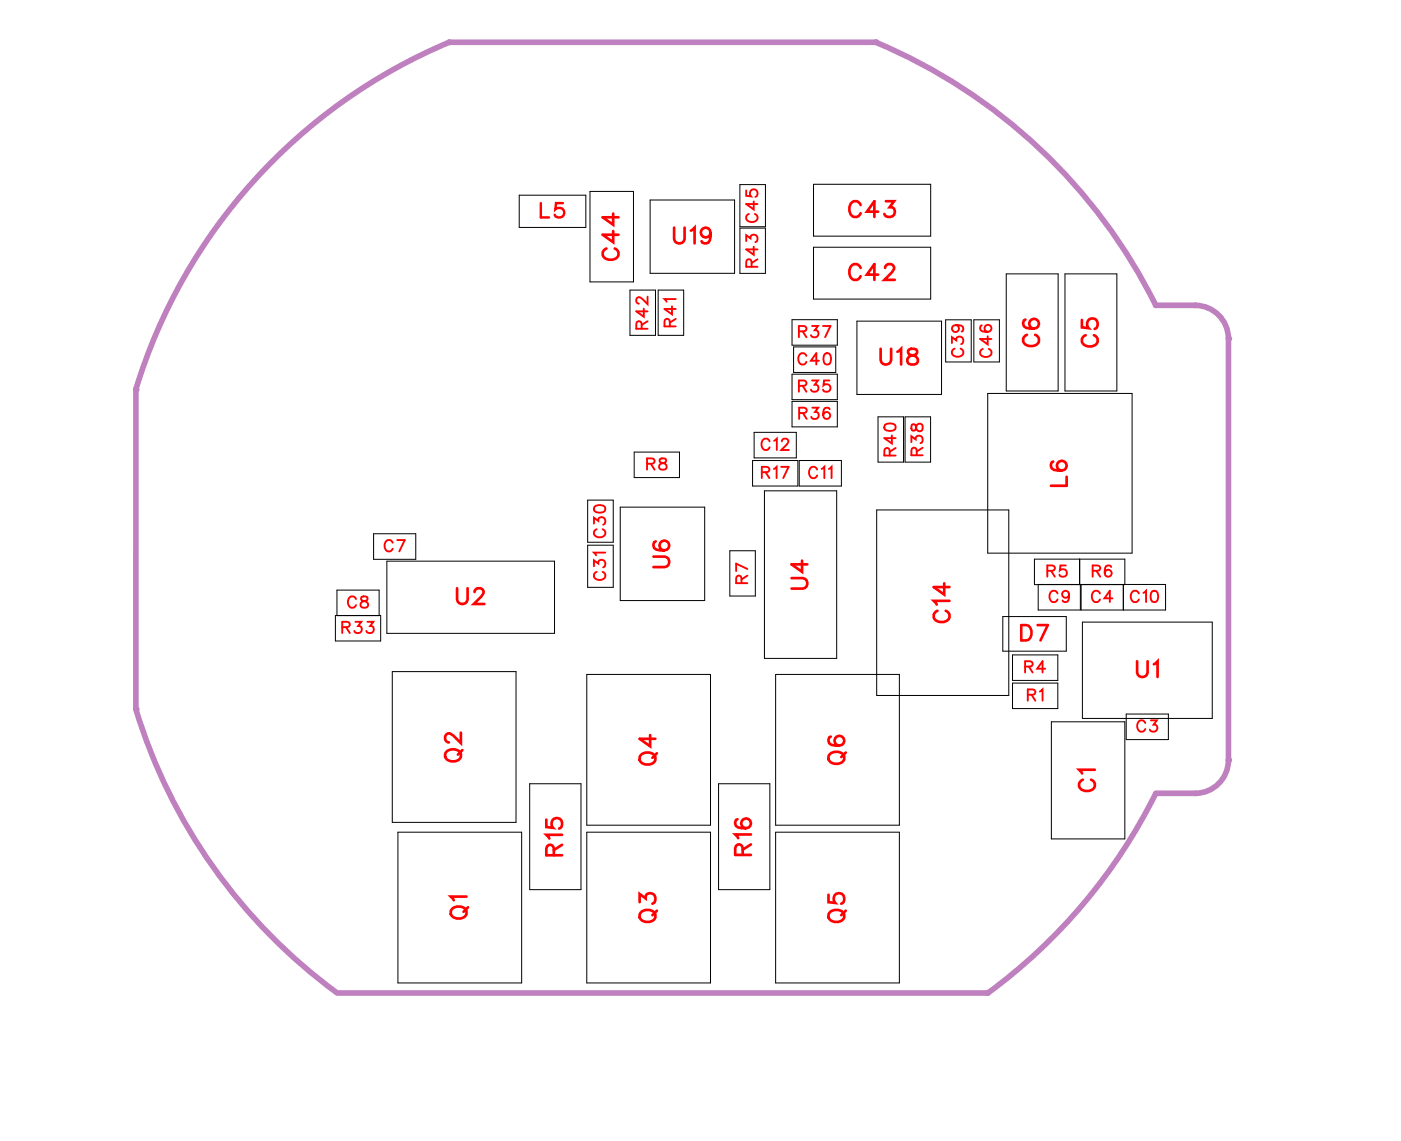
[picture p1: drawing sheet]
<svg xmlns="http://www.w3.org/2000/svg" width="63mm" height="51mm" viewBox="0 0 63 51" stroke-linecap="round" stroke-linejoin="round" font-family="sans-serif">
<g fill="none" stroke="#bf80bf" stroke-width=".25">
<path d="M6.1 17.6h.1M6.1 17.6v14.4M20.2 1.9a24.8 24.8 0 0 0-14.1 15.7M20.2 1.9h.1M20.2 1.9h19.3M39.5 1.9h.1M39.5 1.9a24.8 24.8 0 0 1 12.6 11.9M52.1 13.8h.1M52.1 13.8h1.7M53.8 13.8h.1M53.8 13.8a1.5 1.5 0 0 1 1.5 1.5M55.3 15.3h.1"/>
<path d="M55.3 15.3v19M6.1 32a24.8 24.8 0 0 0 9.1 12.8h29.3a24.7 24.7 0 0 0 7.6-9h1.7M6.1 32h.1M53.8 35.8h.1M55.3 34.3h.1M55.3 34.3a1.5 1.5 0 0 1-1.5 1.5"/>
</g>
<g fill="none" stroke="#000" stroke-width=".05">
<path d="M23.4 8.8h3v1.5h-3zM26.6 8.6h1.9v4.1h-1.9zM28.4 13.1h1.1v2h-1.1zM29.3 9h3.8v3.3h-3.8zM29.7 13.1h1.1v2h-1.1zM33.3 8.3h1.2v1.9h-1.2zM33.3 10.3h1.2v2h-1.2zM34 19.5h1.9v1.1h-1.9zM35.7 14.4h2v1.2h-2zM35.7 16.9h2v1.1h-2zM35.7 18.1h2v1.1h-2zM35.8 15.6h1.9v1.2h-1.9z"/>
<path d="M36.7 8.3h5.2v2.3h-5.2zM36.7 11.1h5.2v2.4h-5.2zM38.6 14.5h3.8v3.3h-3.8zM39.6 18.8h1.1v2h-1.1zM40.8 18.8h1.1v2h-1.1zM42.6 14.4h1.2v1.9h-1.2zM43.9 14.4h1.1v1.9h-1.1zM44.5 17.7h6.5v7.2h-6.5zM45.3 12.3h2.4v5.3h-2.4zM48 12.3h2.3v5.3h-2.3zM15.1 27.7h2.1v1.2h-2.1zM15.2 27.8v-1.2h1.9v1.2"/>
<path d="M16.8 24.1h1.9v1.1h-1.9zM17.4 25.3h7.6v3.3h-7.6zM17.7 30.3h5.5v6.8h-5.5zM17.9 37.5h5.6v6.8h-5.6zM23.9 35.3h2.3v4.8h-2.3zM26.4 37.5h5.6v6.8h-5.6zM26.4 30.4h5.6v6.8h-5.6zM26.5 22.5h1.1v1.9h-1.1zM26.5 24.6h1.1v1.9h-1.1zM27.9 22.9h3.8v4.2h-3.8zM28.6 20.4h2v1.1h-2zM32.4 35.3h2.3v4.8h-2.3z"/>
<path d="M32.9 24.8h1.1v2.1h-1.1zM33.9 20.8h2v1.1h-2zM34.4 22.1h3.3v7.6h-3.3zM34.9 37.5h5.6v6.8h-5.6zM34.9 30.4h5.6v6.8h-5.6zM36 20.8h1.9v1.1h-1.9zM39.5 23h6v8.4h-6zM45.2 27.8h2.8v1.6h-2.8zM45.6 29.5h2.1v1.2h-2.1zM45.6 30.8h2.1v1.1h-2.1zM46.6 25.2h4.1v1.2h-4.1zM46.8 26.3h1.9v1.2h-1.9z"/>
<path d="M47.4 32.5h3.3v5.3h-3.3zM48.6 25.2v1.2M48.7 26.3h3.8v1.2h-3.8zM48.8 28h5.8v4.4h-5.8zM50.6 26.3v1.2M50.7 32.2h1.9v1.1h-1.9z"/>
</g>
<g fill="none" stroke="#f00" stroke-width=".12">
<path d="M27.3 11.2a.26 .26 0 0 0-.1 .3 .26 .26 0 0 0 .2 .2h.2a.26 .26 0 0 0 .3-.2 .26 .26 0 0 0-.2-.3M27.6 10.4v.5l-.4-.3h.7M27.6 9.6v.5l-.4-.3h.7M30.4 10.3v.5l.2 .2 .2-.1v-.6M31.1 10.4l.2-.1v.7M32 10.5a.22 .22 0 0 1-.3 .2 .22 .22 0 0 1-.1-.4 .22 .22 0 0 1 .4 .1v.1a.34 .34 0 0 1-.3 .5l-.1-.1M38.8 12.1a.26 .26 0 0 0-.3-.2 .26 .26 0 0 0-.2 .3v.1a.26 .26 0 0 0 .2 .3 .26 .26 0 0 0 .3-.2M38.8 9.2a.26 .26 0 0 0-.3-.1 .26 .26 0 0 0-.2 .2v.2a.26 .26 0 0 0 .2 .3 .26 .26 0 0 0 .3-.2M39.6 12.4h-.5l.3-.5v.7M39.6 9.5h-.5l.3-.4v.7M39.7 15.7v.5l.2 .2 .2-.1v-.6M39.9 12.1l.1-.2h.1l.2 .1-.1 .3-.4 .3h.5"/>
<path d="M39.9 9.1h.4l-.2 .2a.24 .24 0 0 1 .2 .4 .25 .25 0 0 1-.5-.1M40.4 15.9l.2-.2v.7M41 15.8v.2l.3 .1 .1 .1a.24 .24 0 0 1-.3 .2 .24 .24 0 0 1-.2-.2l.4-.3v-.1zM46.2 14.4h-.1a.35 .35 0 0 0 .3 .5 .35 .35 0 0 0 .4-.3 .22 .22 0 0 0-.2-.2 .22 .22 0 0 0-.2 .2 .22 .22 0 0 0 .2 .2M46.3 15.1a.26 .26 0 0 0-.2 .3 .26 .26 0 0 0 .3 .2h.1a.26 .26 0 0 0 .3-.2 .26 .26 0 0 0-.2-.3M48.7 14.4v.4h.4a.25 .25 0 0 1-.1-.4 .25 .25 0 0 1 .4 .1 .25 .25 0 0 1-.1 .3M48.9 15.1a.26 .26 0 0 0-.2 .3 .26 .26 0 0 0 .3 .2h.2a.26 .26 0 0 0 .3-.2 .26 .26 0 0 0-.2-.3M20.2 33.8a.35 .35 0 0 1 .4 0 .35 .35 0 0 1 .1 .4 .33 .33 0 0 1-.4 .1 .33 .33 0 0 1-.1-.5zM20.6 26.5v.5l.2 .2 .2-.1 .1-.6M20.8 33v.5l-.4-.3-.2-.1-.1 .1v.1l.1 .2M20.8 33.8l-.2 .2M21.4 26.7l.1-.2h.2l.1 .2-.1 .2-.4 .3h.5"/>
<path d="M24.6 36.9v.4h.3a.25 .25 0 0 1 0-.4 .25 .25 0 0 1 .4 .1 .25 .25 0 0 1-.1 .4M25 38.6l-.1-.4-.1-.1-.2 .2v.3h.7M25.3 37.6h-.7l.2 .2M25.3 38.1l-.3 .2M28.9 34a.35 .35 0 0 1 .4-.1 .35 .35 0 0 1 .2 .4 .33 .33 0 0 1-.5 .2 .33 .33 0 0 1-.1-.5zM29.3 33.1v.5l-.5-.3h.7M29.4 25.1h.5l.3 .2-.1 .2-.7 .1M29.5 24.4a.35 .35 0 0 0 .2 .5 .35 .35 0 0 0 .5-.3 .22 .22 0 0 0-.3-.2 .22 .22 0 0 0-.2 .2 .22 .22 0 0 0 .2 .2M29.6 34l-.2 .2M33.2 36.9v.1a.35 .35 0 0 0 .2 .4 .35 .35 0 0 0 .4-.3 .22 .22 0 0 0-.2-.2 .22 .22 0 0 0-.2 .2 .22 .22 0 0 0 .2 .2M33.5 38.5l-.1-.4h-.1l-.2 .1v.3h.7M33.8 37.6h-.7l.2 .2"/>
<path d="M33.8 38.1l-.3 .2M35.7 26.1h.5l.2 .2-.1 .2h-.6M36.1 25.3v.5l-.4-.4h.7M37.4 34a.35 .35 0 0 1 .4-.1 .35 .35 0 0 1 .2 .4 .33 .33 0 0 1-.5 .1 .33 .33 0 0 1-.1-.4zM37.4 33.2a.35 .35 0 0 0 .2 .5 .35 .35 0 0 0 .4-.3 .22 .22 0 0 0-.2-.2 .22 .22 0 0 0-.2 .2 .22 .22 0 0 0 .2 .2M38.1 33.9l-.2 .2M42.2 27.5a.26 .26 0 0 0-.1 .3 .26 .26 0 0 0 .2 .2h.2a.26 .26 0 0 0 .3-.2 .26 .26 0 0 0-.2-.3M42.5 26.3v.5l-.4-.3h.7M42.8 27.1h-.7l.1 .2M46 28.2h.2a.37 .37 0 0 1 .3 .3 .37 .37 0 0 1-.3 .4h-.2zM46.7 28.2h.5l-.3 .7M47.5 20.8h-.1a.35 .35 0 0 0 .2 .5 .35 .35 0 0 0 .5-.3 .22 .22 0 0 0-.2-.2 .22 .22 0 0 0-.3 .2 .22 .22 0 0 0 .2 .2"/>
<path d="M48.1 21.5v.4h-.8M48.8 35.2a.26 .26 0 0 0-.2 .2 .26 .26 0 0 0 .3 .3h.2a.26 .26 0 0 0 .2-.3 .26 .26 0 0 0-.1-.2M49.3 34.7h-.7l.2 .2M51.2 29.8v.5l.2 .2 .3-.1v-.6M52 29.9l.2-.1v.7M20.4 40.9a.35 .35 0 0 1 .4 0 .35 .35 0 0 1 .2 .4 .33 .33 0 0 1-.5 .1 .33 .33 0 0 1-.1-.5zM21 40.4h-.7l.1 .2M21.1 40.9l-.2 .2M28.8 40.7v-.4l.3 .2a.24 .24 0 0 1 .4-.2 .24 .24 0 0 1-.1 .4M28.9 41.1a.35 .35 0 0 1 .4-.1 .35 .35 0 0 1 .2 .4 .33 .33 0 0 1-.5 .2 .33 .33 0 0 1-.1-.5zM29.6 41.1l-.2 .2M37.3 40.3v.4h.3a.25 .25 0 0 1 0-.4 .25 .25 0 0 1 .4 .1 .25 .25 0 0 1-.1 .3"/>
<path d="M37.4 41.1a.35 .35 0 0 1 .4-.1 .35 .35 0 0 1 .2 .4 .33 .33 0 0 1-.5 .2 .33 .33 0 0 1-.1-.5zM38.1 41.1l-.2 .2"/>
</g>
<path d="M24.4 9.2v.6h.3M25.4 9.2h-.3l-.1 .2a.23 .23 0 0 1 .4 0 .23 .23 0 0 1-.1 .4 .23 .23 0 0 1-.3-.1" fill="none" stroke="#f00" stroke-width=".11"/>
<g fill="none" stroke="#f00" stroke-width=".08">
<path d="M28.9 14.8v-.3h-.1l-.1 .3h.5M29 13.9v.4l-.3-.3h.5M29.2 13.4v.3l-.4-.3-.1 .1 .1 .2M29.2 14.5l-.3 .2M30.2 14.7v-.3h-.2l-.1 .3h.5M30.3 13.8v.4l-.4-.3h.5M30.4 13.5h-.5l.1 .1M30.4 14.4l-.2 .1M33.6 8.6v.2l.2 .1a.18 .18 0 0 1 0-.3 .18 .18 0 0 1 .3 0 .18 .18 0 0 1-.1 .3M33.6 10.9v-.3l.2 .1a.17 .17 0 0 1 .3-.1 .17 .17 0 0 1-.1 .3M33.7 9.6a.19 .19 0 0 0-.1 .3 .19 .19 0 0 0 .2 .1h.1a.19 .19 0 0 0 .2-.1 .19 .19 0 0 0-.1-.3M33.9 12l-.1-.3h-.1l-.1 .3h.5"/>
<path d="M34 11.1v.4l-.4-.3h.5M34 9.1v.3l-.4-.2h.5M34.1 11.7l-.2 .2M34.7 19.9a.19 .19 0 0 0-.2-.1 .19 .19 0 0 0-.2 .2v.1a.19 .19 0 0 0 .2 .2 .19 .19 0 0 0 .2-.1M34.9 19.9l.1-.1v.5M35.2 19.9l.1-.1 .2 .1-.3 .4h.3M36 17.4h.3v-.2h-.3v.5M36 14.9h.3v-.1l-.3-.1v.5M36 18.6h.3v-.1l-.3-.1v.5M36.2 17.4l.1 .3M36.2 14.9l.1 .3M36.2 18.6l.1 .3"/>
<path d="M36.3 16a.19 .19 0 0 0-.2-.1 .19 .19 0 0 0-.1 .2v.1a.19 .19 0 0 0 .1 .2 .19 .19 0 0 0 .2-.1M36.6 17.2h.3l-.2 .1a.17 .17 0 0 1 .1 .3 .17 .17 0 0 1-.3 0M36.6 14.7h.3l-.2 .2a.17 .17 0 0 1 .1 .3 .17 .17 0 0 1-.3-.1M36.6 18.4h.3l-.2 .2a.17 .17 0 0 1 .1 .2 .17 .17 0 0 1-.3 0M36.9 16.3h-.4l.3-.4v.5M37.1 14.7h.3l-.2 .5M37.2 15.9a.23 .23 0 0 1 .2 .3 .23 .23 0 0 1-.2 .2l-.1-.2zM37.4 17.2h-.3v.2a.18 .18 0 0 1 .3 0 .18 .18 0 0 1-.1 .2 .18 .18 0 0 1-.2 0M37.4 18.5v-.1a.22 .22 0 0 0-.3 .2 .22 .22 0 0 0 .3 .2 .16 .16 0 0 0-.1-.2 .16 .16 0 0 0-.2 .1M39.9 19.2a.25 .25 0 0 1 .3-.1 .25 .25 0 0 1 .1 .3 .25 .25 0 0 1-.3 .1 .25 .25 0 0 1-.1-.3zM40.2 19.6v.4l-.4-.2h.6M41.1 19.9v-.2l.2 .1a.17 .17 0 0 1 .2-.1 .17 .17 0 0 1 0 .3"/>
<path d="M41.1 19.2v.2h.1l.2-.3a.17 .17 0 0 1 .2 .2 .17 .17 0 0 1-.2 .1l-.2-.2zM42.9 15.5v-.3l.2 .1a.17 .17 0 0 1 .3-.1 .17 .17 0 0 1-.1 .3M43 15.7a.19 .19 0 0 0-.1 .2 .19 .19 0 0 0 .2 .2h.1a.19 .19 0 0 0 .2-.2 .19 .19 0 0 0-.1-.2M43.1 14.7a.16 .16 0 0 1 .1 .2 .16 .16 0 0 1-.3 0 .16 .16 0 0 1 .1-.2h.4l-.1 .2M44.2 14.7a.22 .22 0 0 0 .2 .3 .22 .22 0 0 0 .2-.3 .16 .16 0 0 0-.2 .1 .16 .16 0 0 0 .1 .2M44.3 15.7a.19 .19 0 0 0-.1 .2 .19 .19 0 0 0 .2 .2h.1a.19 .19 0 0 0 .2-.2 .19 .19 0 0 0-.2-.2M44.5 15.2v.3l-.3-.2h.5M15.4 28.3h.3l.1-.2-.4-.1v.5M15.6 28.3l.2 .2M16 28h.3l-.2 .2a.18 .18 0 0 1 .2 .3 .17 .17 0 0 1-.3-.1M16 27a.19 .19 0 0 0-.2-.1 .19 .19 0 0 0-.1 .2v.1a.19 .19 0 0 0 .1 .2 .19 .19 0 0 0 .2-.1M16.3 26.9v.2a.21 .21 0 0 1 .2 0 .21 .21 0 0 1 0 .3l-.2-.1v-.1l.3-.2-.1-.1z"/>
<path d="M16.6 28h.2l-.1 .2a.17 .17 0 0 1 .1 .3 .17 .17 0 0 1-.3-.1M17.7 24.5a.19 .19 0 0 0-.2-.2 .19 .19 0 0 0-.2 .2v.2a.19 .19 0 0 0 .2 .2 .19 .19 0 0 0 .2-.2M17.9 24.3h.3l-.2 .6M26.8 23.6v-.3l.2 .2a.17 .17 0 0 1 .2-.1 .17 .17 0 0 1 0 .3M26.8 25.5v-.2l.2 .1a.17 .17 0 0 1 .2-.1 .17 .17 0 0 1 0 .3M26.8 22.8a.25 .25 0 0 1 .3-.1 .25 .25 0 0 1 .1 .3 .25 .25 0 0 1-.3 .1 .25 .25 0 0 1-.1-.3zM26.9 23.9a.19 .19 0 0 0-.1 .2 .19 .19 0 0 0 .2 .1h.1a.19 .19 0 0 0 .2-.1 .19 .19 0 0 0-.1-.2M26.9 25.8a.19 .19 0 0 0-.1 .2 .19 .19 0 0 0 .2 .1h.1a.19 .19 0 0 0 .2-.1 .19 .19 0 0 0-.1-.2M27.3 24.9h-.5l.1 .1M29.2 20.9h.2l.1-.1-.3-.1v.5M29.3 20.9l.2 .3M29.7 20.7v.1l.3 .2a.17 .17 0 0 1-.1 .2 .17 .17 0 0 1-.2-.2l.3-.2v-.1z"/>
<path d="M33.4 26.3v-.3h-.1l-.1 .3h.5M33.7 26l-.3 .1M33.7 25.7l-.5-.3v.3M34.3 21.3h.3l.1-.2-.4-.1v.6M34.5 21.3l.2 .3M34.9 21.1l.1-.1v.6M35.2 21h.3l-.2 .6M36.8 21.2a.19 .19 0 0 0-.2-.2 .19 .19 0 0 0-.1 .2v.2a.19 .19 0 0 0 .1 .2 .19 .19 0 0 0 .2-.2M37 21.1l.1-.1v.6M37.3 21.1l.2-.1v.6M40.1 20.5v-.3h-.2l-.1 .3h.6M40.4 20.2l-.3 .2"/>
<path d="M41.3 20.5v-.3h-.1l-.1 .3h.5M41.6 20.2l-.3 .2M46.2 30.1l.3-.1v-.1l-.3-.1v.5M46.3 31.3h.3v-.1l-.3-.1v.5M46.4 30.1l.1 .2M46.5 31.3l.1 .3M46.9 31.2l.1-.1v.5M47.1 30.1h-.4l.3-.3v.5M47.2 25.7h.3v-.1l-.3-.1v.5M47.4 25.7l.1 .3M47.6 26.8a.19 .19 0 0 0-.2-.2 .19 .19 0 0 0-.1 .2v.2a.19 .19 0 0 0 .1 .1 .19 .19 0 0 0 .2-.1M48 25.5h-.2v.2a.18 .18 0 0 1 .2 0 .18 .18 0 0 1 0 .3 .18 .18 0 0 1-.3-.1"/>
<path d="M48.2 26.8a.16 .16 0 0 1-.3 .1 .16 .16 0 0 1 0-.2 .16 .16 0 0 1 .2 0v.4h-.2M49.2 25.7h.3l.1-.1-.4-.1v.5M49.4 25.7l.2 .3M49.6 26.8a.19 .19 0 0 0-.3-.2 .19 .19 0 0 0-.1 .2v.2a.19 .19 0 0 0 .1 .1 .19 .19 0 0 0 .3-.1M50.1 25.6l-.1-.1a.22 .22 0 0 0-.3 .2 .22 .22 0 0 0 .4 .2 .16 .16 0 0 0-.1-.2 .16 .16 0 0 0-.2 .1M50.1 27h-.3l.2-.4v.5M51.3 26.8a.19 .19 0 0 0-.2-.2 .19 .19 0 0 0-.2 .2v.2a.19 .19 0 0 0 .2 .1 .19 .19 0 0 0 .2-.1M51.5 26.7l.1-.1v.5M51.6 32.6a.19 .19 0 0 0-.2-.1 .19 .19 0 0 0-.2 .2v.1a.19 .19 0 0 0 .2 .2 .19 .19 0 0 0 .2-.1M51.9 32.5h.2l-.1 .2a.17 .17 0 0 1 .1 .2 .17 .17 0 0 1-.3 0M51.9 26.7a.23 .23 0 0 1 .3 .2 .23 .23 0 0 1-.3 .2l-.1-.2z"/>
</g>
<g font-size="1.2" fill="#fff">
<text x="28.2" y="11.8" transform="rotate(-90 28.2 11.8)">C44</text>
<text x="30.3" y="11.3">U19</text>
<text x="38.2" y="10.1">C43</text>
<text x="38.2" y="12.9">C42</text>
<text x="39.6" y="16.7">U18</text>
<text x="47.1" y="15.7" transform="rotate(-90 47.1 15.7)">C6</text>
<text x="49.8" y="15.7" transform="rotate(-90 49.8 15.7)">C5</text>
<text x="48.4" y="22" transform="rotate(-90 48.4 22)">L6</text>
<text x="20.5" y="27.5">U2</text>
<text x="30.4" y="25.6" transform="rotate(-90 30.4 25.6)">U6</text>
<text x="36.7" y="26.6" transform="rotate(-90 36.7 26.6)">U4</text>
<text x="43.1" y="28.1" transform="rotate(-90 43.1 28.1)">C14</text>
<text x="46" y="29.2">D7</text>
<text x="21.1" y="34.4" transform="rotate(-90 21.1 34.4)">Q2</text>
<text x="29.8" y="34.5" transform="rotate(-90 29.8 34.5)">Q4</text>
<text x="38.3" y="34.5" transform="rotate(-90 38.3 34.5)">Q6</text>
<text x="49.6" y="35.7" transform="rotate(-90 49.6 35.7)">C1</text>
<text x="51.2" y="30.8">U1</text>
<text x="21.3" y="41.5" transform="rotate(-90 21.3 41.5)">Q1</text>
<text x="25.6" y="38.6" transform="rotate(-90 25.6 38.6)">R15</text>
<text x="29.8" y="41.6" transform="rotate(-90 29.8 41.6)">Q3</text>
<text x="34.1" y="38.6" transform="rotate(-90 34.1 38.6)">R16</text>
<text x="38.3" y="41.6" transform="rotate(-90 38.3 41.6)">Q5</text>
</g>
<text font-size="1.1" fill="#fff" x="24.3" y="10.1">L5</text>
<g font-size=".9" fill="#fff">
<text x="29.4" y="14.9" transform="rotate(-90 29.4 14.9)">R42</text>
<text x="30.7" y="14.8" transform="rotate(-90 30.7 14.8)">R41</text>
<text x="34.3" y="12.1" transform="rotate(-90 34.3 12.1)">R43 C45</text>
<text x="35.9" y="16.6">C40</text>
<text x="36" y="17.9">R35</text>
<text x="36" y="15.4">R37</text>
<text x="43.6" y="16.1" transform="rotate(-90 43.6 16.1)">C39</text>
<text x="44.9" y="16.1" transform="rotate(-90 44.9 16.1)">C46</text>
<text x="29.1" y="21.4">R8</text>
<text x="34.3" y="20.5">C12</text>
<text x="34.3" y="21.8">R17 C11</text>
<text x="36" y="19.1">R36</text>
<text x="40.6" y="20.6" transform="rotate(-90 40.6 20.6)">R40</text>
<text x="41.8" y="20.6" transform="rotate(-90 41.8 20.6)">R38</text>
<text x="15.4" y="28.8">R33</text>
<text x="15.6" y="27.6">C8</text>
<text x="17.3" y="25.1">C7</text>
<text x="27.5" y="26.2" transform="rotate(-90 27.5 26.2)">C31 C30</text>
<text x="33.9" y="26.3" transform="rotate(-90 33.9 26.3)">R7</text>
<text x="47.1" y="26.2">R5</text>
<text x="47.2" y="27.4">C9</text>
<text x="49.2" y="27.4">C4</text>
<text x="49.2" y="26.2">R6</text>
<text x="50.9" y="27.4">C10</text>
<text x="46.1" y="30.5">R4</text>
<text x="46.3" y="31.8">R1</text>
<text x="51.2" y="33.2">C3</text>
</g>
</svg>
